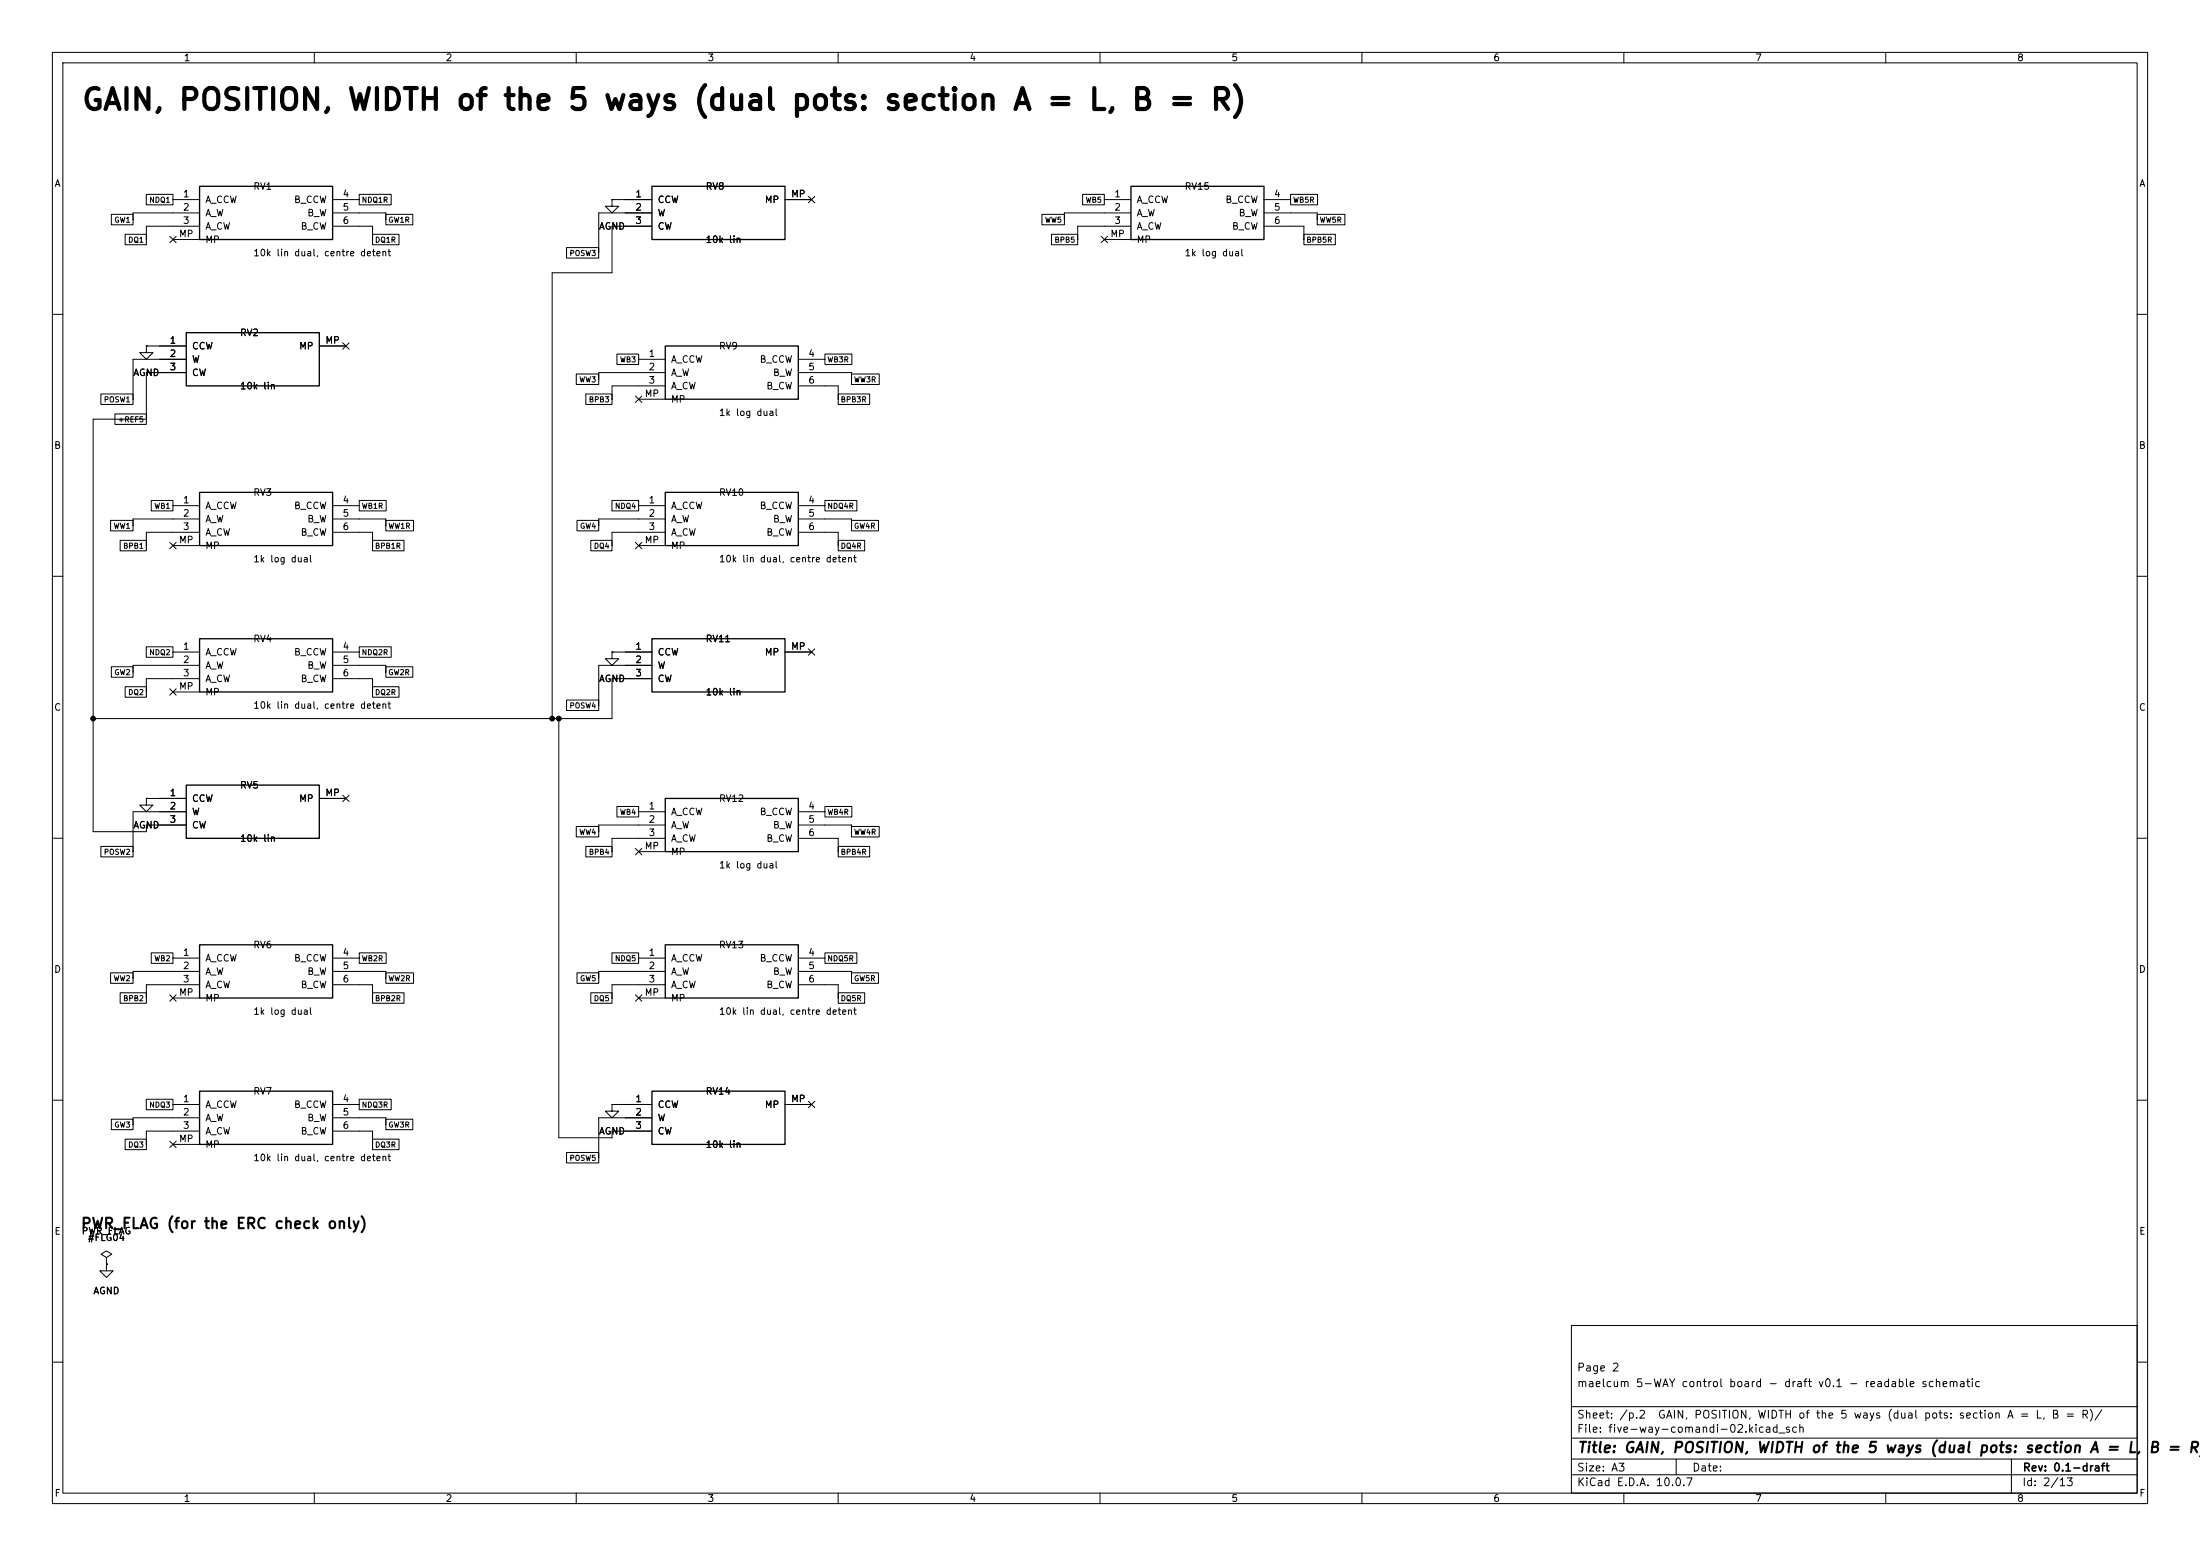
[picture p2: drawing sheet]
<svg xmlns="http://www.w3.org/2000/svg" width="420mm" height="297mm" viewBox="0 0 420 297" stroke-linecap="round" stroke-linejoin="round" font-family="sans-serif">
<g fill="none" stroke="#000" stroke-width=".19">
<path d="M10 10h400v277h-400zM12 12h396v273h-396zM60 10v2M110 10v2M160 10v2M210 10v2M260 10v2M310 10v2M360 10v2M27.9 37.1h5.1v2h-5.1zM33 38.1h5.1M63.5 38.1h5.1"/>
<path d="M68.6 37.1h6.1v2h-6.1zM116.8 38.1v1.3h1.3l-1.3 1.2-1.2-1.2h1.2M116.8 38.1h.1M116.8 38.1h7.7M149.9 38.1h5M154.3 37.5l1.2 1.2M155.5 37.5l-1.2 1.2M206.7 37.1h4.1v2h-4.1zM210.8 38.1h5.1M241.3 38.1h5.1M246.4 37.1h5.1v2h-5.1zM21.3 40.9h4.1v2h-4.1z"/>
<path d="M23.9 44.7h4v2h-4zM32.4 45.1l1.2 1.2M33 45.7h5.1M33.6 45.1l-1.2 1.2M38.1 40.6h-12.7v1.3M38.1 43.2h-10.2v2.5M63.5 40.6h10.2v1.3M63.5 43.2h7.6v2.5M71.1 44.7h5.1v2h-5.1zM73.7 40.9h5.1v2h-5.1zM108.2 47.3h6.1v2h-6.1zM124.5 40.6h-10.2v7.7"/>
<path d="M124.5 43.2h-7.7v8.9h-11.4v85.1M198.9 40.9h4.3v2h-4.3zM200.7 44.7h5v2h-5zM210.2 45.1l1.2 1.2M210.8 45.7h5.1M211.4 45.1l-1.2 1.2M215.9 40.6h-12.7v1.3M215.9 43.2h-10.2v2.5M241.3 40.6h10.2v1.3M241.3 43.2h7.6v2.5M248.9 44.7h6v2h-6zM251.5 40.9h5.2v2h-5.2z"/>
<path d="M10 60h2M19.3 75.2h6.1v2h-6.1zM21.9 79h6v2h-6zM27.9 66v1.3h1.3l-1.3 1.3-1.2-1.3h1.2M27.9 66h.1M27.9 66h7.7M35.6 68.6h-10.2v7.6M35.6 71.1h-7.7v8.9M61 66h5M65.4 65.4l1.2 1.2M66.6 65.4l-1.2 1.2M110 71.4h4.3v2h-4.3z"/>
<path d="M111.8 75.2h5v2h-5zM117.8 67.6h4.1v2h-4.1zM121.3 75.6l1.2 1.2M121.9 68.6h5.1M121.9 76.2h5.1M122.5 75.6l-1.2 1.2M127 71.1h-12.7v1.3M127 73.7h-10.2v2.5M152.4 68.6h5.1M152.4 71.1h10.2v1.3M152.4 73.7h7.6v2.5M157.5 67.6h5.1v2h-5.1z"/>
<path d="M160 75.2h6v2h-6zM162.6 71.4h5.2v2h-5.2zM408 60h2M21.1 99.3h4.3v2h-4.3zM27.9 80h-10.1v78.8h10.1v-1.3h7.7M28.9 95.5h4.1v2h-4.1zM33 96.5h5.1M38.1 99.1h-12.7v1.2M63.5 96.5h5.1M63.5 99.1h10.2v1.2M68.6 95.5h5.1v2h-5.1zM73.7 99.3h5.2v2h-5.2z"/>
<path d="M110.2 99.3h4.1v2h-4.1zM116.8 95.5h5.1v2h-5.1zM121.9 96.5h5.1M127 99.1h-12.7v1.2M152.4 96.5h5.1M152.4 99.1h10.2v1.2M157.5 95.5h6.1v2h-6.1zM162.6 99.3h5.1v2h-5.1zM10 110h2M22.9 103.1h5v2h-5zM32.4 103.5l1.2 1.2M33 104.1h5.1"/>
<path d="M33.6 103.5l-1.2 1.2M38.1 101.6h-10.2v2.5M63.5 101.6h7.6v2.5M71.1 103.1h6v2h-6zM112.8 103.1h4v2h-4zM121.3 103.5l1.2 1.2M121.9 104.1h5.1M122.5 103.5l-1.2 1.2M127 101.6h-10.2v2.5M152.4 101.6h7.6v2.5M160 103.1h5.1v2h-5.1zM408 110h2"/>
<path d="M21.3 127.3h4.1v2h-4.1zM23.9 131.1h4v2h-4zM27.9 123.5h5.1v2h-5.1zM32.4 131.5l1.2 1.2M33 124.5h5.1M33 132.1h5.1M33.6 131.5l-1.2 1.2M38.1 127h-12.7v1.3M38.1 129.5h-10.2v2.6M63.5 124.5h5.1M63.5 127h10.2v1.3M63.5 129.5h7.6v2.6"/>
<path d="M68.6 123.5h6.1v2h-6.1zM71.1 131.1h5.1v2h-5.1zM73.7 127.3h5.1v2h-5.1zM106.7 137.2v80h10.1v-1.3h7.7M108.2 133.6h6.1v2h-6.1zM116.8 124.5v1.2h1.3l-1.3 1.3-1.2-1.3h1.2M116.8 124.5h.1M116.8 124.5h7.7M124.5 127h-10.2v7.6M124.5 129.5h-7.7v7.7h-99M149.9 124.5h5M154.3 123.9l1.2 1.2"/>
<path d="M155.5 123.9l-1.2 1.2M10 160h2M27.9 152.4v1.3h1.3l-1.3 1.2-1.2-1.2h1.2M27.9 152.4h.1M27.9 152.4h7.7M35.6 154.9h-10.2v7.7M61 152.4h5M65.4 151.8l1.2 1.2M66.6 151.8l-1.2 1.2M110 157.7h4.3v2.1h-4.3zM117.8 153.9h4.1v2h-4.1zM121.9 154.9h5.1"/>
<path d="M127 157.5h-12.7v1.3M152.4 154.9h5.1M152.4 157.5h10.2v1.3M157.5 153.9h5.1v2h-5.1zM162.6 157.7h5.2v2.1h-5.2zM408 160h2M19.3 161.6h6.1v2h-6.1zM111.8 161.6h5v2h-5zM121.3 162l1.2 1.2M121.9 162.6h5.1M122.5 162l-1.2 1.2M127 160h-10.2v2.6"/>
<path d="M152.4 160h7.6v2.6M160 161.6h6v2h-6zM21.1 185.7h4.3v2h-4.3zM22.9 189.5h5v2h-5zM28.9 181.9h4.1v2h-4.1zM32.4 189.9l1.2 1.2M33 182.9h5.1M33 190.5h5.1M33.6 189.9l-1.2 1.2M38.1 185.4h-12.7v1.3M38.1 188h-10.2v2.5M63.5 182.9h5.1"/>
<path d="M63.5 185.4h10.2v1.3M63.5 188h7.6v2.5M68.6 181.9h5.1v2h-5.1zM71.1 189.5h6v2h-6zM73.7 185.7h5.2v2h-5.2zM110.2 185.7h4.1v2h-4.1zM112.8 189.5h4v2h-4zM116.8 181.9h5.1v2h-5.1zM121.3 189.9l1.2 1.2M121.9 182.9h5.1M121.9 190.5h5.1M122.5 189.9l-1.2 1.2"/>
<path d="M127 185.4h-12.7v1.3M127 188h-10.2v2.5M152.4 182.9h5.1M152.4 185.4h10.2v1.3M152.4 188h7.6v2.5M157.5 181.9h6.1v2h-6.1zM160 189.5h5.1v2h-5.1zM162.6 185.7h5.1v2h-5.1zM10 210h2M21.3 213.6h4.1v2h-4.1zM23.9 217.4h4v2h-4zM27.9 209.8h5.1v2h-5.1z"/>
<path d="M32.4 217.8l1.2 1.2M33 210.8h5.1M33 218.4h5.1M33.6 217.8l-1.2 1.2M38.1 213.4h-12.7v1.2M38.1 215.9h-10.2v2.5M63.5 210.8h5.1M63.5 213.4h10.2v1.2M63.5 215.9h7.6v2.5M68.6 209.8h6.1v2h-6.1zM71.1 217.4h5.1v2h-5.1zM73.7 213.6h5.1v2h-5.1z"/>
<path d="M108.2 220h6.1v2h-6.1zM116.8 210.8v1.3h1.3l-1.3 1.3-1.2-1.3h1.2M116.8 210.8h.1M116.8 210.8h7.7M124.5 213.4h-10.2v7.6M149.9 210.8h5M154.3 210.2l1.2 1.2M155.5 210.2l-1.2 1.2M408 210h2M20.3 240l1-.6-1-.6-1 .6 1 .6v1.3M20.3 241.3h.1M20.3 241.3v1.3h1.3l-1.3 1.2-1.3-1.2h1.3"/>
<path d="M300 253h108v32h-108zM10 260h2M300 278.5h108M300 274.5h108M300 268.5h108M320 278.5v3M384 278.5v6.5M408 260h2M60 285v2M110 285v2M160 285v2M210 285v2"/>
<path d="M260 285v2M300 281.5h108M310 285v2M360 285v2"/>
</g>
<g fill="none" stroke="#000" stroke-width=".25">
<path d="M38.1 35.6h25.4v10.1h-25.4zM124.5 35.6h25.4v10.1h-25.4zM215.9 35.6h25.4v10.1h-25.4zM35.6 63.5h25.4v10.2h-25.4zM127 66h25.4v10.2h-25.4zM38.1 94h25.4v10.1h-25.4zM127 94h25.4v10.1h-25.4zM38.1 121.9h25.4v10.2h-25.4zM124.5 121.9h25.4v10.2h-25.4zM35.6 149.9h25.4v10.1h-25.4zM127 152.4h25.4v10.2h-25.4zM38.1 180.3h25.4v10.2h-25.4z"/>
<path d="M127 180.3h25.4v10.2h-25.4zM38.1 208.3h25.4v10.1h-25.4zM124.5 208.3h25.4v10.1h-25.4z"/>
</g>
<g fill="#000" stroke="#000" stroke-width=".19">
<circle cx="17.8" cy="137.2" r=".46"/>
<circle cx="105.4" cy="137.2" r=".46"/>
<circle cx="106.7" cy="137.2" r=".46"/>
</g>
<text font-size="4" x="15.4" y="22">GAIN, POSITION, WIDTH of the 5 ways (dual pots: section A = L, B = R)</text>
<g font-size="2">
<text x="15.3" y="235">PWR_FLAG (for the ERC check only)</text>
<text x="301" y="277.8">Title: GAIN, POSITION, WIDTH of the 5 ways (dual pots: section A = L,</text>
<text x="410" y="277.8">B = R)</text>
</g>
<g font-size="1.5">
<text x="300.9" y="262.1">Page 2</text>
<text x="300.9" y="265.1">maelcum 5-WAY control board - draft v0.1 - readable schematic</text>
<text x="300.9" y="273.8">File: five-way-comandi-02.kicad_sch</text>
<text x="300.9" y="271.1">Sheet: /p.2</text>
<text x="316.4" y="271.1">GAIN, POSITION, WIDTH of the 5 ways (dual pots: section A = L, B = R)/</text>
<text x="300.9" y="281.2">Size: A3</text>
<text x="322.9" y="281.2">Date:</text>
<text x="386" y="281.2">Rev: 0.1-draft</text>
<text x="300.9" y="284">KiCad E.D.A. 10.0.7</text>
<text x="385.9" y="284">Id: 2/13</text>
</g>
<g font-size="1.3">
<text x="35" y="12">1</text>
<text x="85" y="12">2</text>
<text x="135" y="12">3</text>
<text x="185" y="12">4</text>
<text x="235" y="12">5</text>
<text x="285" y="12">6</text>
<text x="335" y="12">7</text>
<text x="385" y="12">8</text>
<text x="10.3" y="36">A</text>
<text x="408.3" y="36">A</text>
<text x="34.8" y="38">1</text>
<text x="34.8" y="40.5">2</text>
<text x="39.1" y="39.1">A_CCW</text>
<text x="39.1" y="41.6">A_W</text>
<text x="48.2" y="36.5">RV1</text>
<text x="56" y="39.1">B_CCW</text>
<text x="58.6" y="41.6">B_W</text>
<text x="65.3" y="38">4</text>
<text x="65.3" y="40.5">5</text>
<text x="121.2" y="38">1</text>
<text x="121.2" y="40.5">2</text>
<text x="125.4" y="39.1">CCW</text>
<text x="125.4" y="41.6">W</text>
<text x="134.6" y="36.5">RV8</text>
<text x="145.9" y="39.1">MP</text>
<text x="150.9" y="38">MP</text>
<text x="212.6" y="38">1</text>
<text x="212.6" y="40.5">2</text>
<text x="216.9" y="39.1">A_CCW</text>
<text x="216.9" y="41.6">A_W</text>
<text x="226" y="36.5">RV15</text>
<text x="233.8" y="39.1">B_CCW</text>
<text x="236.4" y="41.6">B_W</text>
<text x="243.1" y="38">4</text>
<text x="243.1" y="40.5">5</text>
<text x="34.1" y="45.6">MP</text>
<text x="34.8" y="43">3</text>
<text x="39.1" y="44.1">A_CW</text>
<text x="39.1" y="46.7">MP</text>
<text x="57.3" y="44.1">B_CW</text>
<text x="65.3" y="43">6</text>
<text x="114.2" y="44.1">AGND</text>
<text x="121.2" y="43">3</text>
<text x="125.4" y="44.1">CW</text>
<text x="134.6" y="46.7">10k lin</text>
<text x="211.9" y="45.6">MP</text>
<text x="212.6" y="43">3</text>
<text x="216.9" y="44.1">A_CW</text>
<text x="216.9" y="46.7">MP</text>
<text x="235.1" y="44.1">B_CW</text>
<text x="243.1" y="43">6</text>
<text x="48.2" y="49.2">10k lin dual, centre detent</text>
<text x="226" y="49.2">1k log dual</text>
<text x="32.3" y="65.9">1</text>
<text x="45.7" y="64.5">RV2</text>
<text x="62" y="65.9">MP</text>
<text x="32.3" y="68.4">2</text>
<text x="32.3" y="71">3</text>
<text x="36.5" y="67">CCW</text>
<text x="36.5" y="69.5">W</text>
<text x="57" y="67">MP</text>
<text x="123.7" y="68.4">1</text>
<text x="123.7" y="71">2</text>
<text x="128" y="69.5">A_CCW</text>
<text x="137.1" y="67">RV9</text>
<text x="144.9" y="69.5">B_CCW</text>
<text x="154.2" y="68.4">4</text>
<text x="154.2" y="71">5</text>
<text x="25.3" y="72.1">AGND</text>
<text x="36.5" y="72.1">CW</text>
<text x="45.7" y="74.6">10k lin</text>
<text x="123" y="76.1">MP</text>
<text x="123.7" y="73.5">3</text>
<text x="128" y="72.1">A_W</text>
<text x="128" y="74.6">A_CW</text>
<text x="128" y="77.2">MP</text>
<text x="146.2" y="74.6">B_CW</text>
<text x="147.5" y="72.1">B_W</text>
<text x="154.2" y="73.5">6</text>
<text x="137.1" y="79.7">1k log dual</text>
<text x="10.2" y="86">B</text>
<text x="408.2" y="86">B</text>
<text x="48.2" y="94.9">RV3</text>
<text x="137.1" y="94.9">RV10</text>
<text x="34.8" y="96.4">1</text>
<text x="34.8" y="98.9">2</text>
<text x="34.8" y="101.5">3</text>
<text x="39.1" y="97.5">A_CCW</text>
<text x="39.1" y="100">A_W</text>
<text x="56" y="97.5">B_CCW</text>
<text x="58.6" y="100">B_W</text>
<text x="65.3" y="96.4">4</text>
<text x="65.3" y="98.9">5</text>
<text x="65.3" y="101.5">6</text>
<text x="123.7" y="96.4">1</text>
<text x="123.7" y="98.9">2</text>
<text x="123.7" y="101.5">3</text>
<text x="128" y="97.5">A_CCW</text>
<text x="128" y="100">A_W</text>
<text x="144.9" y="97.5">B_CCW</text>
<text x="147.5" y="100">B_W</text>
<text x="154.2" y="96.4">4</text>
<text x="154.2" y="98.9">5</text>
<text x="154.2" y="101.5">6</text>
<text x="34.1" y="104">MP</text>
<text x="39.1" y="102.6">A_CW</text>
<text x="39.1" y="105.1">MP</text>
<text x="48.2" y="107.6">1k log dual</text>
<text x="57.3" y="102.6">B_CW</text>
<text x="123" y="104">MP</text>
<text x="128" y="102.6">A_CW</text>
<text x="128" y="105.1">MP</text>
<text x="137.1" y="107.6">10k lin dual, centre detent</text>
<text x="146.2" y="102.6">B_CW</text>
<text x="34.8" y="124.3">1</text>
<text x="39.1" y="125.4">A_CCW</text>
<text x="48.2" y="122.9">RV4</text>
<text x="56" y="125.4">B_CCW</text>
<text x="65.3" y="124.3">4</text>
<text x="121.2" y="124.3">1</text>
<text x="125.4" y="125.4">CCW</text>
<text x="134.6" y="122.9">RV11</text>
<text x="145.9" y="125.4">MP</text>
<text x="150.9" y="124.3">MP</text>
<text x="34.1" y="131.9">MP</text>
<text x="34.8" y="126.9">2</text>
<text x="34.8" y="129.4">3</text>
<text x="39.1" y="128">A_W</text>
<text x="39.1" y="130.5">A_CW</text>
<text x="57.3" y="130.5">B_CW</text>
<text x="58.6" y="128">B_W</text>
<text x="65.3" y="126.9">5</text>
<text x="65.3" y="129.4">6</text>
<text x="114.2" y="130.5">AGND</text>
<text x="121.2" y="126.9">2</text>
<text x="121.2" y="129.4">3</text>
<text x="125.4" y="128">W</text>
<text x="125.4" y="130.5">CW</text>
<text x="10.2" y="136">C</text>
<text x="39.1" y="133">MP</text>
<text x="48.2" y="135.6">10k lin dual, centre detent</text>
<text x="134.6" y="133">10k lin</text>
<text x="408.2" y="136">C</text>
<text x="32.3" y="152.3">1</text>
<text x="32.3" y="154.8">2</text>
<text x="36.5" y="153.4">CCW</text>
<text x="36.5" y="155.9">W</text>
<text x="45.7" y="150.8">RV5</text>
<text x="57" y="153.4">MP</text>
<text x="62" y="152.3">MP</text>
<text x="123.7" y="154.8">1</text>
<text x="128" y="155.9">A_CCW</text>
<text x="137.1" y="153.4">RV12</text>
<text x="144.9" y="155.9">B_CCW</text>
<text x="154.2" y="154.8">4</text>
<text x="25.3" y="158.4">AGND</text>
<text x="32.3" y="157.3">3</text>
<text x="36.5" y="158.4">CW</text>
<text x="45.7" y="161">10k lin</text>
<text x="123.7" y="157.3">2</text>
<text x="123.7" y="159.9">3</text>
<text x="128" y="158.4">A_W</text>
<text x="128" y="161">A_CW</text>
<text x="146.2" y="161">B_CW</text>
<text x="147.5" y="158.4">B_W</text>
<text x="154.2" y="157.3">5</text>
<text x="154.2" y="159.9">6</text>
<text x="123" y="162.4">MP</text>
<text x="128" y="163.5">MP</text>
<text x="137.1" y="166.1">1k log dual</text>
<text x="10.2" y="186">D</text>
<text x="34.8" y="182.7">1</text>
<text x="34.8" y="185.3">2</text>
<text x="39.1" y="183.8">A_CCW</text>
<text x="48.2" y="181.3">RV6</text>
<text x="56" y="183.8">B_CCW</text>
<text x="65.3" y="182.7">4</text>
<text x="65.3" y="185.3">5</text>
<text x="123.7" y="182.7">1</text>
<text x="123.7" y="185.3">2</text>
<text x="128" y="183.8">A_CCW</text>
<text x="137.1" y="181.3">RV13</text>
<text x="144.9" y="183.8">B_CCW</text>
<text x="154.2" y="182.7">4</text>
<text x="154.2" y="185.3">5</text>
<text x="408.2" y="186">D</text>
<text x="34.1" y="190.4">MP</text>
<text x="34.8" y="187.8">3</text>
<text x="39.1" y="186.4">A_W</text>
<text x="39.1" y="188.9">A_CW</text>
<text x="39.1" y="191.5">MP</text>
<text x="57.3" y="188.9">B_CW</text>
<text x="58.6" y="186.4">B_W</text>
<text x="65.3" y="187.8">6</text>
<text x="123" y="190.4">MP</text>
<text x="123.7" y="187.8">3</text>
<text x="128" y="186.4">A_W</text>
<text x="128" y="188.9">A_CW</text>
<text x="128" y="191.5">MP</text>
<text x="146.2" y="188.9">B_CW</text>
<text x="147.5" y="186.4">B_W</text>
<text x="154.2" y="187.8">6</text>
<text x="48.2" y="194">1k log dual</text>
<text x="137.1" y="194">10k lin dual, centre detent</text>
<text x="48.2" y="209.2">RV7</text>
<text x="134.6" y="209.2">RV14</text>
<text x="34.8" y="210.7">1</text>
<text x="34.8" y="213.2">2</text>
<text x="34.8" y="215.8">3</text>
<text x="39.1" y="211.8">A_CCW</text>
<text x="39.1" y="214.3">A_W</text>
<text x="56" y="211.8">B_CCW</text>
<text x="58.6" y="214.3">B_W</text>
<text x="65.3" y="210.7">4</text>
<text x="65.3" y="213.2">5</text>
<text x="65.3" y="215.8">6</text>
<text x="121.2" y="210.7">1</text>
<text x="121.2" y="213.2">2</text>
<text x="121.2" y="215.8">3</text>
<text x="125.4" y="211.8">CCW</text>
<text x="125.4" y="214.3">W</text>
<text x="145.9" y="211.8">MP</text>
<text x="150.9" y="210.7">MP</text>
<text x="34.1" y="218.3">MP</text>
<text x="39.1" y="216.9">A_CW</text>
<text x="39.1" y="219.4">MP</text>
<text x="48.2" y="221.9">10k lin dual, centre detent</text>
<text x="57.3" y="216.9">B_CW</text>
<text x="114.2" y="216.9">AGND</text>
<text x="125.4" y="216.9">CW</text>
<text x="134.6" y="219.4">10k lin</text>
<text x="10.3" y="236">E</text>
<text x="15.5" y="235.9">PWR_FLAG</text>
<text x="16.7" y="237.2">#FLG04</text>
<text x="408.3" y="236">E</text>
<text x="17.7" y="247.3">AGND</text>
<text x="10.3" y="286">F</text>
<text x="35" y="287">1</text>
<text x="85" y="287">2</text>
<text x="135" y="287">3</text>
<text x="185" y="287">4</text>
<text x="235" y="287">5</text>
<text x="285" y="287">6</text>
<text x="335" y="287">7</text>
<text x="385" y="287">8</text>
<text x="408.3" y="286">F</text>
</g>
<g font-size="1">
<text x="28.4" y="38.9">NDQ1</text>
<text x="69" y="38.9">NDQ1R</text>
<text x="207.1" y="38.9">WB5</text>
<text x="246.8" y="38.9">WB5R</text>
<text x="21.7" y="42.7">GW1</text>
<text x="24.4" y="46.5">DQ1</text>
<text x="71.5" y="46.5">DQ1R</text>
<text x="74" y="42.7">GW1R</text>
<text x="199.4" y="42.7">WW5</text>
<text x="201.2" y="46.5">BPB5</text>
<text x="249.3" y="46.5">BPB5R</text>
<text x="251.8" y="42.7">WW5R</text>
<text x="108.6" y="49.1">POSW3</text>
<text x="118.2" y="69.4">WB3</text>
<text x="157.9" y="69.4">WB3R</text>
<text x="19.7" y="77">POSW1</text>
<text x="110.5" y="73.2">WW3</text>
<text x="112.3" y="77">BPB3</text>
<text x="160.4" y="77">BPB3R</text>
<text x="162.9" y="73.2">WW3R</text>
<text x="22.4" y="80.8">+REF5</text>
<text x="21.6" y="101.2">WW1</text>
<text x="29.3" y="97.3">WB1</text>
<text x="69" y="97.3">WB1R</text>
<text x="74" y="101.2">WW1R</text>
<text x="110.6" y="101.2">GW4</text>
<text x="117.3" y="97.3">NDQ4</text>
<text x="157.9" y="97.3">NDQ4R</text>
<text x="162.9" y="101.2">GW4R</text>
<text x="23.4" y="105">BPB1</text>
<text x="71.5" y="105">BPB1R</text>
<text x="113.3" y="105">DQ4</text>
<text x="160.4" y="105">DQ4R</text>
<text x="28.4" y="125.3">NDQ2</text>
<text x="69" y="125.3">NDQ2R</text>
<text x="21.7" y="129.1">GW2</text>
<text x="74" y="129.1">GW2R</text>
<text x="24.4" y="132.9">DQ2</text>
<text x="71.5" y="132.9">DQ2R</text>
<text x="108.6" y="135.4">POSW4</text>
<text x="118.2" y="155.8">WB4</text>
<text x="157.9" y="155.8">WB4R</text>
<text x="110.5" y="159.6">WW4</text>
<text x="162.9" y="159.6">WW4R</text>
<text x="19.7" y="163.4">POSW2</text>
<text x="112.3" y="163.4">BPB4</text>
<text x="160.4" y="163.4">BPB4R</text>
<text x="29.3" y="183.7">WB2</text>
<text x="69" y="183.7">WB2R</text>
<text x="117.3" y="183.7">NDQ5</text>
<text x="157.9" y="183.7">NDQ5R</text>
<text x="21.6" y="187.5">WW2</text>
<text x="23.4" y="191.3">BPB2</text>
<text x="71.5" y="191.3">BPB2R</text>
<text x="74" y="187.5">WW2R</text>
<text x="110.6" y="187.5">GW5</text>
<text x="113.3" y="191.3">DQ5</text>
<text x="160.4" y="191.3">DQ5R</text>
<text x="162.9" y="187.5">GW5R</text>
<text x="21.7" y="215.5">GW3</text>
<text x="28.4" y="211.6">NDQ3</text>
<text x="69" y="211.6">NDQ3R</text>
<text x="74" y="215.5">GW3R</text>
<text x="24.4" y="219.3">DQ3</text>
<text x="71.5" y="219.3">DQ3R</text>
<text x="108.6" y="221.8">POSW5</text>
</g>
</svg>
